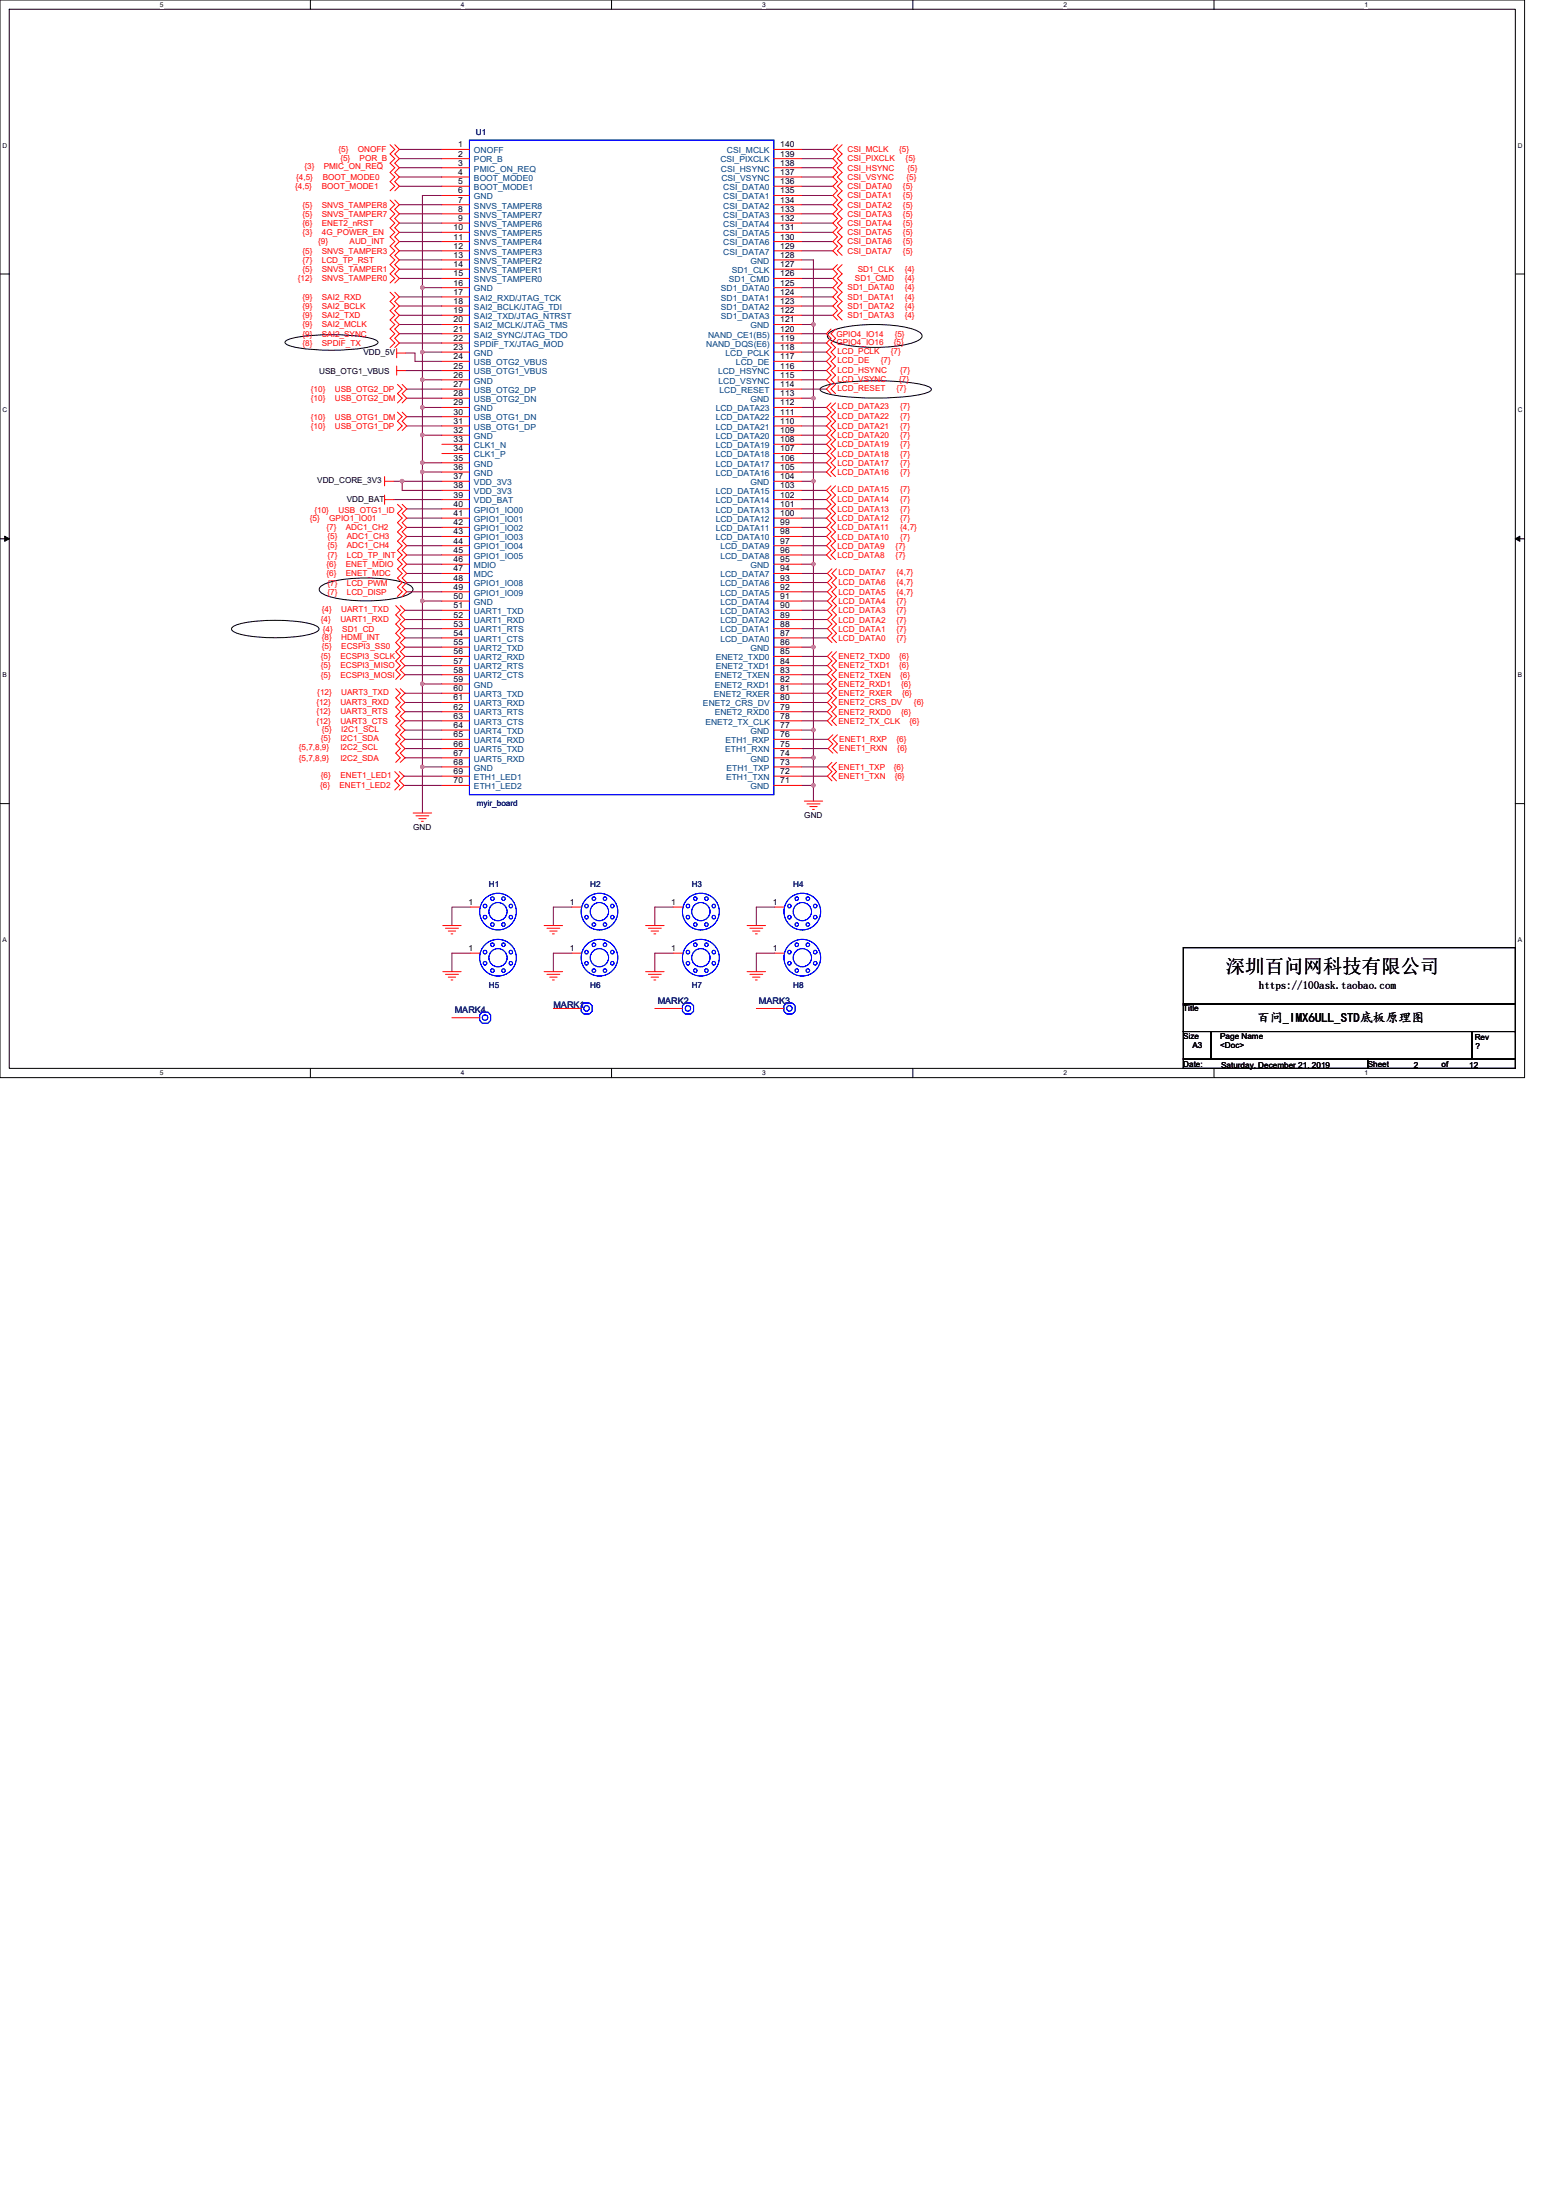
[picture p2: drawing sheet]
<svg xmlns="http://www.w3.org/2000/svg" width="210mm" height="297mm" viewBox="0 0 210 297" stroke-linecap="round" stroke-linejoin="round" font-family="sans-serif">
<path d="M0 0h205.7v145.5h-205.7zM1.2 1.2h203.3v143.1h-203.3z" fill="none" stroke="#000" stroke-width=".13"/>
<g fill="#fff">
<path d="M21.6 .1h.5v1h-.5z"/>
<path d="M21.6 144.4h.5v1h-.5z"/>
</g>
<path d="M41.9 0v1.2M41.9 144.3v1.2" fill="none" stroke="#000" stroke-width=".13"/>
<g fill="#fff">
<path d="M62.2 .1h.5v1h-.5z"/>
<path d="M62.2 144.4h.5v1h-.5z"/>
</g>
<path d="M82.5 0v1.2M82.5 144.3v1.2" fill="none" stroke="#000" stroke-width=".13"/>
<g fill="#fff">
<path d="M102.8 .1h.5v1h-.5z"/>
<path d="M102.8 144.4h.5v1h-.5z"/>
</g>
<path d="M123.2 0v1.2M123.2 144.3v1.2" fill="none" stroke="#000" stroke-width=".13"/>
<g fill="#fff">
<path d="M143.5 .1h.5v1h-.5z"/>
<path d="M143.5 144.4h.5v1h-.5z"/>
</g>
<path d="M163.8 0v1.2M163.8 144.3v1.2" fill="none" stroke="#000" stroke-width=".13"/>
<g fill="#fff">
<path d="M184.1 .1h.5v1h-.5z"/>
<path d="M184.1 144.4h.5v1h-.5z"/>
<path d="M.3 19.1h.7v1h-.7z"/>
<path d="M204.8 19.1h.6v1h-.6z"/>
<path d="M.3 54.9h.7v1h-.7z"/>
<path d="M204.8 54.9h.6v1h-.6z"/>
</g>
<path d="M0 37h1.2M204.5 37h1.2" fill="none" stroke="#000" stroke-width=".13"/>
<g fill="#fff">
<path d="M.3 90.6h.6v1h-.6z"/>
<path d="M204.8 90.6h.6v1h-.6z"/>
</g>
<path d="M0 72.7h1.2M204.5 72.7h1.2" fill="none" stroke="#000" stroke-width=".13"/>
<path d="M.6 72.4l.6 .3-.6 .4zM204.5 72.7l.6-.3v.7z" fill="#000" stroke="#000" stroke-width=".13"/>
<g fill="#fff">
<path d="M.3 126.4h.6v1h-.6z"/>
<path d="M204.8 126.4h.6v1h-.6z"/>
</g>
<g fill="none" stroke="#000" stroke-width=".13">
<path d="M38.6 46a11.9 11.9 0 0 1 4.9-.8l3.7 .1a10.2 10.2 0 0 1 3.7 .7l.1 .2-.1 .2a11.9 11.9 0 0 1-4.9 .9l-3.7-.1a10.1 10.1 0 0 1-3.7-.8l-.1-.2zM110.8 52.4a11.5 11.5 0 0 1 4.7-.9 35.6 35.6 0 0 1 9.2 .5l.9 .4 .1 .2-.1 .2a11.8 11.8 0 0 1-4.8 .9 35.1 35.1 0 0 1-9.1-.5l-.9-.4-.1-.2zM111.8 45.1a3.9 3.9 0 0 1 2.1-.9 21.2 21.2 0 0 1 9.7 .4l.7 .5 .1 .3a1.77 1.77 0 0 1-1.5 1 21 21 0 0 1-10.4-.3l-.7-.5-.1-.2zM43.2 79.3a3.9 3.9 0 0 1 2.1-.9 20.8 20.8 0 0 1 9.6 .4l.7 .5 .1 .3a1.74 1.74 0 0 1-1.5 1 20.6 20.6 0 0 1-10.3-.2l-.7-.5-.1-.3zM31.4 84.7a9.5 9.5 0 0 1 4.6-.9h2.3a9.6 9.6 0 0 1 4.6 .9l.2 .2-.2 .3a9.5 9.5 0 0 1-4.6 .9h-2.3a9.5 9.5 0 0 1-4.6-.9l-.2-.3zM0 108.5h1.2M204.5 108.5h1.2M159.7 128h44.8v7.6h-44.8zM159.7 135.6h44.8v3.7h-44.8zM159.7 139.3h3.7v3.7h-3.7zM163.4 139.3h35.2v3.7h-35.2zM198.6 139.3h5.9v3.7h-5.9z"/>
<path d="M159.7 143h24.9v1.3h-24.9zM184.6 143h19.9v1.3h-19.9z"/>
</g>
<g fill="none" stroke="#800040" stroke-width=".13">
<path d="M53.9 20.2h5.7M53.9 21.4h5.7M53.9 37.6h5.7M53.9 36.3h5.7M53.9 35.1h5.7M53.9 33.9h5.7M53.9 32.6h5.7M53.9 31.4h5.7M53.9 30.1h5.7M53.9 28.9h5.7M53.9 27.6h5.7M53.9 25.1h5.7"/>
<path d="M53.9 23.9h5.7M53.9 22.6h5.7M57 38.8h2.6M57 38.8v8.7M59.6 26.4h-2.6v12.4M108.2 33.9h4.2M108.2 32.6h4.2M108.2 31.4h4.2M108.2 30.1h4.2M108.2 28.9h4.2M108.2 27.6h4.2M108.2 26.4h4.2"/>
<path d="M108.2 25.1h4.2M108.2 23.9h4.2M108.2 22.6h4.2M108.2 21.4h4.2M108.2 20.2h4.2M108.2 35.1h1.6v8.7M108.2 38.8h4.2M108.2 37.6h4.2M108.2 36.3h4.2M53.9 46.3h5.7M53.9 45.1h5.7M53.9 43.8h5.7"/>
<path d="M53.9 42.6h5.7M53.9 41.3h5.7M53.9 40.1h5.7M54.8 50h4.8M54.8 47.7h1.2v1.1h3.6M54.9 52.5h4.7M54.9 53.8h4.7M54.9 56.3h4.7M54.9 57.5h4.7M57 55h2.6M57 55v3.8M57 51.3h2.6"/>
<path d="M57 51.3v3.7M57 47.5h2.6M57 47.5v3.8M59.6 58.8h-2.6v3.7M108.2 43.8h1.6M108.2 60h3.3M108.2 58.8h3.3M108.2 57.5h3.3M108.2 56.3h3.3M108.2 53.8h1.6M108.2 55h3.3M108.2 52.5h3.3"/>
<path d="M108.2 51.3h3.3M108.2 50h3.3M108.2 48.8h3.3M108.2 47.5h3.3M108.2 46.3h3.3M108.2 45.1h3.3M108.2 42.6h4.2M108.2 41.3h4.2M108.2 40.1h4.2M109.8 43.8v10M109.8 53.8v11.2M53.1 67.5h6.5"/>
<path d="M53.1 65h1.2M54.9 76.2h4.7M54.9 77.4h4.7M54.9 78.7h4.7M54.9 79.9h4.7M54.9 74.9h4.7M54.9 73.7h4.7M54.9 72.4h4.7M54.9 71.2h4.7M54.9 70h4.7M54.9 68.7h4.7M57 63.7h2.6"/>
<path d="M59.6 65h-5.3v1.2h5.3M59.6 62.5h-2.6v18.7M108.2 65h1.6M108.2 76.2h1.6M108.2 63.7h3.3M108.2 62.5h3.3M108.2 61.2h3.3M108.2 77.4h3.5M108.2 74.9h3.3M108.2 73.7h3.3M108.2 72.4h3.3M108.2 71.2h3.3"/>
<path d="M108.2 70h3.3M108.2 68.7h3.3M108.2 67.5h3.3M108.2 66.2h3.3M108.2 79.9h3.5M108.2 78.7h3.5M109.8 65v11.2M109.8 76.2v11.2h-1.6M54.7 86.1h4.9M54.7 84.9h4.9M54.7 93.6h4.9M54.7 94.8h4.9"/>
<path d="M54.7 96.1h4.9M54.7 97.3h4.9M54.7 98.6h4.9M54.7 99.8h4.9M54.7 87.4h4.9M54.7 88.6h4.9M54.7 89.9h4.9M54.7 91.1h4.9M54.7 82.4h4.9M54.7 83.7h4.9M57 81.2h2.6M57 81.2v11.2"/>
<path d="M57 92.4h2.6M57 92.4v11.1M108.2 98.6h1.6M108.2 99.8h3.6M108.2 94.8h3.5M108.2 97.3h3.5M108.2 96.1h3.5M108.2 93.6h3.5M108.2 92.4h3.5M108.2 91.1h3.5M108.2 89.9h3.5M108.2 88.6h3.5"/>
<path d="M108.2 86.1h3.5M108.2 84.9h3.5M108.2 83.7h3.5M108.2 82.4h3.5M108.2 81.2h3.5M109.8 87.4v11.2M109.8 98.6v3.7M54.5 104.8h5.1M54.5 106h5.1M54.7 101.1h4.9M54.7 102.3h4.9M57 103.5h2.6"/>
<path d="M57 103.5v6.3M108.2 102.3h1.6M108.2 104.8h3.5M108.2 103.5h3.5M108.2 101.1h3.6M108.2 106h1.6M109.8 102.3v3.7M109.8 106v2.2M63.5 122.5h-2.5v2.5M63.5 128.7h-2.5v2.5M77.2 122.5h-2.5v2.5M77.2 128.7h-2.5v2.5"/>
<path d="M90.9 122.5h-2.5v2.5M90.9 128.7h-2.5v2.5M104.5 128.7h-2.4v2.5M104.5 122.5h-2.4v2.5"/>
</g>
<g fill="#f0f" stroke="#f0f" stroke-width=".13">
<circle cx="54.3" cy="65" r=".24"/>
<circle cx="57" cy="38.8" r=".24"/>
<circle cx="57" cy="47.5" r=".24"/>
<circle cx="57" cy="62.5" r=".24"/>
<circle cx="57" cy="63.7" r=".24"/>
<circle cx="57" cy="81.1" r=".24"/>
<circle cx="57" cy="92.3" r=".24"/>
<circle cx="109.8" cy="43.8" r=".24"/>
<circle cx="109.8" cy="53.8" r=".23"/>
<circle cx="109.8" cy="65" r=".23"/>
<circle cx="109.8" cy="76.2" r=".24"/>
<circle cx="109.8" cy="87.4" r=".24"/>
<circle cx="109.8" cy="98.6" r=".24"/>
<circle cx="109.8" cy="102.3" r=".23"/>
<circle cx="109.8" cy="106" r=".24"/>
<circle cx="57" cy="103.6" r=".24"/>
<circle cx="57" cy="55" r=".24"/>
<circle cx="57" cy="58.7" r=".24"/>
<circle cx="57" cy="51.3" r=".24"/>
</g>
<g fill="none" stroke="#f00" stroke-width=".13">
<path d="M52.6 19.5l.7 .7-.7 .6 .7 .6-.7 .6 .7 .6-.7 .7 .7 .6-.7 .6 .7 .6-.7 .7M53.3 19.5l.6 .7-.6 .6 .6 .6-.6 .6 .6 .6-.6 .7 .6 .6-.6 .6 .6 .6-.6 .7M113 19.5l-.6 .7 .6 .6-.6 .6 .6 .6-.6 .6 .6 .7-.6 .6 .6 .6-.6 .6 .6 .7-.6 .6 .6 .6-.6 .6 .6 .7-.6 .6 .6 .6-.6 .6 .6 .7-.6 .6 .6 .6-.6 .6 .6 .6-.6 .7 .6 .6M113.6 19.5l-.6 .7 .6 .6-.6 .6 .6 .6-.6 .6 .6 .7-.6 .6 .6 .6-.6 .6 .6 .7-.6 .6 .6 .6-.6 .6 .6 .7-.6 .6 .6 .6-.6 .6 .6 .7-.6 .6 .6 .6-.6 .6 .6 .6-.6 .7 .6 .6M52.6 39.5l.7 .6-.7 .6 .7 .6-.7 .7 .7 .6-.7 .6 .7 .6-.7 .6 .7 .7-.7 .6 .7 .6-.7 .6M52.6 27l.7 .6-.7 .7 .7 .6-.7 .6 .7 .6-.7 .7 .7 .6-.7 .6 .7 .6-.7 .6 .7 .7-.7 .6 .7 .6-.7 .6 .7 .6-.7 .7 .7 .6-.7 .6M53.3 39.5l.6 .6-.6 .6 .6 .6-.6 .7 .6 .6-.6 .6 .6 .6-.6 .6 .6 .7-.6 .6 .6 .6-.6 .6M53.3 27l.6 .6-.6 .7 .6 .6-.6 .6 .6 .6-.6 .7 .6 .6-.6 .6 .6 .6-.6 .6 .6 .7-.6 .6 .6 .6-.6 .6 .6 .6-.6 .7 .6 .6-.6 .6M59.6 20.2h3.8M59.6 21.4h3.8M59.6 22.6h3.8M59.6 23.9h3.8"/>
<path d="M59.6 25.1h3.8M59.6 26.4h3.8M59.6 27.6h3.8M59.6 28.9h3.8M59.6 30.1h3.8M59.6 31.4h3.8M59.6 32.6h3.8M59.6 33.9h3.8M59.6 35.1h3.8M59.6 36.3h3.8M59.6 37.6h3.8M59.6 38.8h3.8"/>
<path d="M104.4 20.2h3.8M104.4 21.4h3.8M104.4 22.6h3.8M104.4 23.9h3.8M104.4 25.1h3.8M104.4 26.4h3.8M104.4 27.6h3.8M104.4 28.9h3.8M104.4 30.1h3.8M104.4 31.4h3.8M104.4 32.6h3.8M104.4 33.9h3.8"/>
<path d="M104.4 35.1h3.8M104.4 36.3h3.8M104.4 37.6h3.8M104.4 38.8h3.8M113 35.7l-.6 .6 .6 .7-.6 .6 .6 .6-.6 .6 .6 .7-.6 .6 .6 .6-.6 .6 .6 .7-.6 .6 .6 .6M113.6 35.7l-.6 .6 .6 .7-.6 .6 .6 .6-.6 .6 .6 .7-.6 .6 .6 .6-.6 .6 .6 .7-.6 .6 .6 .6M53.5 47.7h1.3M53.5 47.1v1.2M53.5 50h1.3M53.5 49.4v1.3M53.6 51.9l.7 .6-.7 .6 .7 .7-.7 .6M53.6 55.6l.7 .7-.7 .6 .7 .6-.7 .6"/>
<path d="M54.3 51.9l.6 .6-.6 .6 .6 .7-.6 .6M54.3 55.6l.6 .7-.6 .6 .6 .6-.6 .6M59.6 40.1h3.8M59.6 41.3h3.8M59.6 42.6h3.8M59.6 43.8h3.8M59.6 45.1h3.8M59.6 46.3h3.8M59.6 47.5h3.8M59.6 48.8h3.8M59.6 50h3.8M59.6 51.3h3.8"/>
<path d="M59.6 52.5h3.8M59.6 53.8h3.8M59.6 55h3.8M59.6 56.3h3.8M59.6 57.5h3.8M59.6 58.8h3.8M59.6 60h3.8M104.4 40.1h3.8M104.4 41.3h3.8M104.4 42.6h3.8M104.4 43.8h3.8M104.4 45.1h3.8"/>
<path d="M104.4 46.3h3.8M104.4 47.5h3.8M104.4 48.8h3.8M104.4 50h3.8M104.4 51.3h3.8M104.4 52.5h3.8M104.4 53.8h3.8M104.4 55h3.8M104.4 56.3h3.8M104.4 57.5h3.8M104.4 58.8h3.8M104.4 60h3.8"/>
<path d="M112.1 54.4l-.6 .6 .6 .6-.6 .7 .6 .6-.6 .6 .6 .6-.6 .7 .6 .6-.6 .6 .6 .6-.6 .6 .6 .7-.6 .6 .6 .6-.6 .6 .6 .6M112.1 44.4l-.6 .7 .6 .6-.6 .6 .6 .6-.6 .6 .6 .7-.6 .6 .6 .6-.6 .6 .6 .7-.6 .6 .6 .6-.6 .6 .6 .6M112.8 54.4l-.7 .6 .7 .6-.7 .7 .7 .6-.7 .6 .7 .6-.7 .7 .7 .6-.7 .6 .7 .6-.7 .6 .7 .7-.7 .6 .7 .6-.7 .6 .7 .6M112.8 44.4l-.7 .7 .7 .6-.7 .6 .7 .6-.7 .6 .7 .7-.7 .6 .7 .6-.7 .6 .7 .7-.7 .6 .7 .6-.7 .6 .7 .6M51.9 67.5h1.2M51.9 66.8v1.3M51.9 65h1.2M51.9 64.3v1.3M53.6 68.1l.7 .6-.7 .6 .7 .7-.7 .6 .7 .6-.7 .6 .7 .6-.7 .7 .7 .6-.7 .6 .7 .6-.7 .6 .7 .7-.7 .6 .7 .6-.7 .6 .7 .7-.7 .6 .7 .6-.7 .6M54.3 68.1l.6 .6-.6 .6 .6 .7-.6 .6 .6 .6-.6 .6 .6 .6-.6 .7 .6 .6-.6 .6 .6 .6-.6 .6 .6 .7-.6 .6 .6 .6-.6 .6 .6 .7-.6 .6 .6 .6-.6 .6M59.6 61.2h3.8M59.6 62.5h3.8"/>
<path d="M59.6 63.7h3.8M59.6 65h3.8M59.6 66.2h3.8M59.6 67.5h3.8M59.6 68.7h3.8M59.6 70h3.8M59.6 71.2h3.8M59.6 72.4h3.8M59.6 73.7h3.8M59.6 74.9h3.8M59.6 76.2h3.8M59.6 77.4h3.8"/>
<path d="M59.6 78.7h3.8M59.6 79.9h3.8M104.4 61.2h3.8M104.4 62.5h3.8M104.4 63.7h3.8M104.4 65h3.8M104.4 66.2h3.8M104.4 67.5h3.8M104.4 68.7h3.8M104.4 70h3.8M104.4 71.2h3.8M104.4 72.4h3.8"/>
<path d="M104.4 73.7h3.8M104.4 74.9h3.8M104.4 76.2h3.8M104.4 77.4h3.8M104.4 78.7h3.8M104.4 79.9h3.8M112.1 65.6l-.6 .6 .6 .6-.6 .7 .6 .6-.6 .6 .6 .6-.6 .7 .6 .6-.6 .6 .6 .6-.6 .6 .6 .7-.6 .6 .6 .6-.6 .6 .6 .6M112.3 76.8l-.6 .6 .6 .6-.6 .7 .6 .6-.6 .6 .6 .6-.6 .7 .6 .6-.6 .6 .6 .6-.6 .7 .6 .6-.6 .6 .6 .6-.6 .6 .6 .7M112.8 65.6l-.7 .6 .7 .6-.7 .7 .7 .6-.7 .6 .7 .6-.7 .7 .7 .6-.7 .6 .7 .6-.7 .6 .7 .7-.7 .6 .7 .6-.7 .6 .7 .6M112.9 76.8l-.6 .6 .6 .6-.6 .7 .6 .6-.6 .6 .6 .6-.6 .7 .6 .6-.6 .6 .6 .6-.6 .7 .6 .6-.6 .6 .6 .6-.6 .6 .6 .7M53.4 81.8l.6 .6-.6 .6 .6 .7-.6 .6 .6 .6-.6 .6 .6 .6-.6 .7 .6 .6-.6 .6 .6 .6-.6 .6 .6 .7-.6 .6 .6 .6-.6 .6M53.4 93l.6 .6-.6 .6 .6 .6-.6 .7 .6 .6-.6 .6 .6 .6-.6 .7 .6 .6-.6 .6 .6 .6-.6 .6 .6 .7-.6 .6 .6 .6-.6 .6"/>
<path d="M54 81.8l.7 .6-.7 .6 .7 .7-.7 .6 .7 .6-.7 .6 .7 .6-.7 .7 .7 .6-.7 .6 .7 .6-.7 .6 .7 .7-.7 .6 .7 .6-.7 .6M54 93l.7 .6-.7 .6 .7 .6-.7 .7 .7 .6-.7 .6 .7 .6-.7 .7 .7 .6-.7 .6 .7 .6-.7 .6 .7 .7-.7 .6 .7 .6-.7 .6M59.6 81.2h3.8M59.6 82.4h3.8M59.6 83.7h3.8M59.6 84.9h3.8M59.6 86.1h3.8M59.6 87.4h3.8M59.6 88.6h3.8M59.6 89.9h3.8M59.6 91.1h3.8M59.6 92.4h3.8"/>
<path d="M59.6 93.6h3.8M59.6 94.8h3.8M59.6 96.1h3.8M59.6 97.3h3.8M59.6 98.6h3.8M59.6 99.8h3.8M104.4 81.2h3.8M104.4 82.4h3.8M104.4 83.7h3.8M104.4 84.9h3.8M104.4 86.1h3.8M104.4 87.4h3.8"/>
<path d="M104.4 88.6h3.8M104.4 89.9h3.8M104.4 91.1h3.8M104.4 92.4h3.8M104.4 93.6h3.8M104.4 94.8h3.8M104.4 96.1h3.8M104.4 97.3h3.8M104.4 98.6h3.8M104.4 99.8h3.8M112.3 88l-.6 .6 .6 .6-.6 .7 .6 .6-.6 .6 .6 .6-.6 .7 .6 .6-.6 .6 .6 .6-.6 .6 .6 .7-.6 .6 .6 .6-.6 .6 .6 .7M112.4 99.2l-.6 .6 .6 .6-.6 .7 .6 .6"/>
<path d="M112.9 88l-.6 .6 .6 .6-.6 .7 .6 .6-.6 .6 .6 .6-.6 .7 .6 .6-.6 .6 .6 .6-.6 .6 .6 .7-.6 .6 .6 .6-.6 .6 .6 .7M113 99.2l-.6 .6 .6 .6-.6 .7 .6 .6M53.3 104.2l.6 .6-.6 .6 .6 .6-.6 .7M53.9 104.2l.6 .6-.6 .6 .6 .6-.6 .7M55.8 109.8h2.5M56.1 110.2h1.8M56.5 110.5h1M56.9 110.9h.2M59.6 101.1h3.8M59.6 102.3h3.8M59.6 103.5h3.8M59.6 104.8h3.8"/>
<path d="M59.6 106h3.8M104.4 101.1h3.8M104.4 102.3h3.8M104.4 103.5h3.8M104.4 104.8h3.8M104.4 106h3.8M108.5 108.2h2.5M108.9 108.5h1.8M109.3 108.9h1M109.6 109.3h.3M112.3 102.9l-.6 .6 .6 .7-.6 .6 .6 .6M112.9 102.9l-.6 .6 .6 .7-.6 .6 .6 .6"/>
<path d="M59.8 131.2h2.4M59.8 125h2.4M60.1 131.6h1.8M60.1 125.3h1.8M60.5 131.9h1M60.5 125.7h1M60.9 132.3h.2M60.9 126.1h.2M61 137.4h3.7M63.5 128.7h1.2M63.5 122.5h1.2M73.4 125h2.5"/>
<path d="M73.4 131.2h2.5M73.8 125.3h1.7M73.8 131.6h1.7M74.2 125.7h1M74.2 131.9h1M74.5 126.1h.3M74.5 132.3h.3M74.7 136.2h3.7M77.2 128.7h1.2M77.2 122.5h1.2M87.1 131.2h2.5M87.1 125h2.5"/>
<path d="M87.5 131.6h1.7M87.5 125.3h1.7M87.9 131.9h1M87.9 125.7h1M88.2 132.3h.3M88.2 126.1h.3M88.4 136.2h3.7M90.9 128.7h1.2M90.9 122.5h1.2M100.8 125h2.5M100.8 131.2h2.5M101.2 125.3h1.7"/>
<path d="M101.2 131.6h1.7M101.6 125.7h1M101.6 131.9h1M101.9 126.1h.3M101.9 132.3h.3M102.1 136.2h3.7M104.5 128.7h1.3M104.5 122.5h1.3"/>
</g>
<g fill="none" stroke="#00f" stroke-width=".13">
<path d="M63.4 18.9h41v88.4h-41zM64.7 137.4h.1M65.1 136.7h.7l.4 .3v.8l-.4 .4h-.7l-.4-.4v-.8zM78.4 136.2h.1M78.8 135.4h.7l.4 .4v.7l-.4 .4h-.7l-.4-.4v-.7zM92.1 135.8l.4-.4h.7l.4 .4v.7l-.4 .4h-.7l-.4-.4zM92.1 136.2h.1M105.8 135.8l.4-.4h.7l.4 .4v.7l-.4 .4h-.7l-.4-.4zM105.8 136.2h.1"/>
<circle cx="65.5" cy="137.4" r=".37"/>
<circle cx="65.5" cy="123.8" r=".24"/>
<circle cx="65.5" cy="122.3" r=".24"/>
<circle cx="65.5" cy="130.1" r=".24"/>
<circle cx="65.5" cy="128.6" r=".24"/>
<circle cx="66.5" cy="131.1" r=".24"/>
<circle cx="66.5" cy="121.3" r=".24"/>
<circle cx="66.5" cy="127.6" r=".24"/>
<circle cx="66.5" cy="124.8" r=".24"/>
<circle cx="67.2" cy="129.3" r="1.23"/>
<circle cx="67.2" cy="123.1" r="1.23"/>
<circle cx="67.2" cy="129.3" r="2.48"/>
<circle cx="67.2" cy="123.1" r="2.48"/>
<circle cx="67.9" cy="124.8" r=".24"/>
<circle cx="67.9" cy="121.3" r=".24"/>
<circle cx="67.9" cy="131" r=".24"/>
<circle cx="67.9" cy="127.6" r=".24"/>
<circle cx="68.9" cy="123.8" r=".24"/>
<circle cx="68.9" cy="130.1" r=".24"/>
<circle cx="68.9" cy="122.3" r=".24"/>
<circle cx="68.9" cy="128.6" r=".24"/>
<circle cx="79.1" cy="136.2" r=".38"/>
<circle cx="79.2" cy="128.6" r=".24"/>
<circle cx="79.2" cy="130.1" r=".24"/>
<circle cx="79.2" cy="122.3" r=".24"/>
<circle cx="79.2" cy="123.8" r=".24"/>
<circle cx="80.1" cy="121.3" r=".24"/>
<circle cx="80.1" cy="131.1" r=".24"/>
<circle cx="80.1" cy="127.6" r=".24"/>
<circle cx="80.1" cy="124.8" r=".24"/>
<circle cx="80.9" cy="123.1" r="1.23"/>
<circle cx="80.9" cy="129.3" r="1.23"/>
<circle cx="80.9" cy="129.3" r="2.48"/>
<circle cx="80.9" cy="123.1" r="2.48"/>
<circle cx="81.6" cy="131" r=".24"/>
<circle cx="81.6" cy="127.6" r=".24"/>
<circle cx="81.6" cy="124.8" r=".24"/>
<circle cx="81.6" cy="121.3" r=".24"/>
<circle cx="82.6" cy="128.6" r=".24"/>
<circle cx="82.6" cy="130.1" r=".24"/>
<circle cx="82.6" cy="122.3" r=".24"/>
<circle cx="82.6" cy="123.8" r=".24"/>
<circle cx="92.8" cy="136.2" r=".37"/>
<circle cx="92.8" cy="123.8" r=".24"/>
<circle cx="92.8" cy="122.3" r=".24"/>
<circle cx="92.8" cy="128.6" r=".24"/>
<circle cx="92.8" cy="130.1" r=".24"/>
<circle cx="93.8" cy="127.6" r=".24"/>
<circle cx="93.8" cy="124.8" r=".24"/>
<circle cx="93.8" cy="121.3" r=".24"/>
<circle cx="93.8" cy="131" r=".24"/>
<circle cx="94.6" cy="129.3" r="2.48"/>
<circle cx="94.6" cy="123.1" r="2.48"/>
<circle cx="94.6" cy="129.3" r="1.23"/>
<circle cx="94.6" cy="123.1" r="1.23"/>
<circle cx="95.3" cy="127.6" r=".24"/>
<circle cx="95.3" cy="124.8" r=".24"/>
<circle cx="95.3" cy="121.3" r=".24"/>
<circle cx="95.3" cy="131" r=".24"/>
<circle cx="96.3" cy="130.1" r=".24"/>
<circle cx="96.3" cy="123.8" r=".24"/>
<circle cx="96.3" cy="128.6" r=".24"/>
<circle cx="96.3" cy="122.3" r=".24"/>
<circle cx="106.5" cy="136.2" r=".37"/>
<circle cx="106.5" cy="123.8" r=".24"/>
<circle cx="106.5" cy="128.6" r=".24"/>
<circle cx="106.5" cy="122.3" r=".24"/>
<circle cx="106.5" cy="130.1" r=".24"/>
<circle cx="107.5" cy="121.3" r=".24"/>
<circle cx="107.5" cy="124.8" r=".24"/>
<circle cx="107.5" cy="131" r=".24"/>
<circle cx="107.5" cy="127.6" r=".24"/>
<circle cx="108.3" cy="129.3" r="2.48"/>
<circle cx="108.3" cy="123.1" r="2.48"/>
<circle cx="108.3" cy="129.3" r="1.23"/>
<circle cx="108.3" cy="123.1" r="1.23"/>
<circle cx="109" cy="127.6" r=".24"/>
<circle cx="109" cy="124.8" r=".24"/>
<circle cx="109" cy="121.3" r=".24"/>
<circle cx="109" cy="131.1" r=".24"/>
<circle cx="110" cy="130.1" r=".24"/>
<circle cx="110" cy="128.6" r=".24"/>
<circle cx="110" cy="123.8" r=".24"/>
<circle cx="110" cy="122.3" r=".24"/>
</g>
<text font-size="2.6" x="165.4" y="131.4">深圳百问网科技有限公司</text>
<text font-size="1.7" x="169.7" y="138">百问_IMX6ULL_STD底板原理图</text>
<text font-size="1.5" x="169.9" y="133.6">https://100ask.taobao.com</text>
<g font-size="1.2" fill="#000080">
<text x="61.4" y="136.8">MARK4</text>
<text x="74.7" y="136">MARK1</text>
<text x="88.8" y="135.6">MARK2</text>
<text x="102.4" y="135.6">MARK3</text>
</g>
<g font-size="1.1" fill="#f00">
<text x="41.1" y="22.8">{3}</text>
<text x="43.7" y="22.8">PMIC_ON_REQ</text>
<text x="45.7" y="20.6">{5}</text>
<text x="45.9" y="21.8">{5}</text>
<text x="48.3" y="20.6">ONOFF</text>
<text x="48.5" y="21.8">POR_B</text>
<text x="114.4" y="23.1">CSI_HSYNC</text>
<text x="114.4" y="21.8">CSI_PIXCLK</text>
<text x="114.4" y="20.6">CSI_MCLK</text>
<text x="121.3" y="20.6">{5}</text>
<text x="122.2" y="21.8">{5}</text>
<text x="122.5" y="23.1">{5}</text>
<text x="39.8" y="25.5">{4,5}</text>
<text x="40" y="24.3">{4,5}</text>
<text x="40.8" y="29.3">{5}</text>
<text x="40.8" y="28">{5}</text>
<text x="43.4" y="29.3">SNVS_TAMPER7</text>
<text x="43.4" y="28">SNVS_TAMPER8</text>
<text x="43.4" y="25.5">BOOT_MODE1</text>
<text x="43.6" y="24.3">BOOT_MODE0</text>
<text x="114.4" y="28">CSI_DATA2</text>
<text x="114.4" y="29.3">CSI_DATA3</text>
<text x="114.4" y="26.8">CSI_DATA1</text>
<text x="114.4" y="24.3">CSI_VSYNC</text>
<text x="114.4" y="25.5">CSI_DATA0</text>
<text x="121.9" y="28">{5}</text>
<text x="121.9" y="29.3">{5}</text>
<text x="121.9" y="26.8">{5}</text>
<text x="121.9" y="25.5">{5}</text>
<text x="122.3" y="24.3">{5}</text>
<text x="40.8" y="35.5">{7}</text>
<text x="40.8" y="34.2">{5}</text>
<text x="40.8" y="30.5">{6}</text>
<text x="40.8" y="31.8">{3}</text>
<text x="42.9" y="33">{9}</text>
<text x="43.4" y="35.5">LCD_TP_RST</text>
<text x="43.4" y="34.2">SNVS_TAMPER3</text>
<text x="43.4" y="30.5">ENET2_nRST</text>
<text x="43.4" y="31.8">4G_POWER_EN</text>
<text x="47.2" y="33">AUD_INT</text>
<text x="114.4" y="33">CSI_DATA6</text>
<text x="114.4" y="34.2">CSI_DATA7</text>
<text x="114.4" y="30.5">CSI_DATA4</text>
<text x="114.4" y="31.8">CSI_DATA5</text>
<text x="121.9" y="33">{5}</text>
<text x="121.9" y="34.2">{5}</text>
<text x="121.9" y="30.5">{5}</text>
<text x="121.9" y="31.8">{5}</text>
<text x="40.2" y="38">{12}</text>
<text x="40.8" y="41.7">{9}</text>
<text x="40.8" y="40.5">{9}</text>
<text x="40.8" y="36.7">{5}</text>
<text x="43.4" y="41.7">SAI2_BCLK</text>
<text x="43.4" y="40.5">SAI2_RXD</text>
<text x="43.4" y="38">SNVS_TAMPER0</text>
<text x="43.4" y="36.7">SNVS_TAMPER1</text>
<text x="114.4" y="41.7">SD1_DATA2</text>
<text x="114.4" y="39.2">SD1_DATA0</text>
<text x="114.4" y="40.5">SD1_DATA1</text>
<text x="115.4" y="38">SD1_CMD</text>
<text x="115.8" y="36.7">SD1_CLK</text>
<text x="122.1" y="36.7">{4}</text>
<text x="122.1" y="38">{4}</text>
<text x="122.1" y="41.7">{4}</text>
<text x="122.1" y="39.2">{4}</text>
<text x="122.1" y="40.5">{4}</text>
<text x="40.8" y="44.2">{9}</text>
<text x="40.8" y="43">{9}</text>
<text x="40.8" y="45.4">{9}</text>
<text x="40.8" y="46.7">{8}</text>
<text x="43.4" y="44.2">SAI2_MCLK</text>
<text x="43.4" y="43">SAI2_TXD</text>
<text x="43.4" y="45.4">SAI2_SYNC</text>
<text x="43.4" y="46.7">SPDIF_TX</text>
<text x="112.9" y="45.4">GPIO4_IO14</text>
<text x="112.9" y="46.6">GPIO4_IO16</text>
<text x="113" y="47.8">LCD_PCLK</text>
<text x="114.4" y="43">SD1_DATA3</text>
<text x="120.2" y="47.8">{7}</text>
<text x="120.6" y="46.6">{5}</text>
<text x="120.7" y="45.4">{5}</text>
<text x="122.1" y="43">{4}</text>
<text x="42" y="52.9">{10}</text>
<text x="45.2" y="52.9">USB_OTG2_DP</text>
<text x="113" y="52.8">LCD_RESET</text>
<text x="113" y="51.5">LCD_VSYNC</text>
<text x="113" y="50.3">LCD_HSYNC</text>
<text x="113" y="49.1">LCD_DE</text>
<text x="118.9" y="49.1">{7}</text>
<text x="121" y="52.8">{7}</text>
<text x="121.3" y="51.5">{7}</text>
<text x="121.5" y="50.3">{7}</text>
<text x="42" y="54.2">{10}</text>
<text x="42" y="56.7">{10}</text>
<text x="42" y="57.9">{10}</text>
<text x="45.2" y="54.2">USB_OTG2_DM</text>
<text x="45.2" y="56.7">USB_OTG1_DM</text>
<text x="45.2" y="57.9">USB_OTG1_DP</text>
<text x="113" y="59.1">LCD_DATA20</text>
<text x="113" y="55.3">LCD_DATA23</text>
<text x="113" y="56.5">LCD_DATA22</text>
<text x="113" y="57.9">LCD_DATA21</text>
<text x="121.5" y="59.1">{7}</text>
<text x="121.5" y="55.3">{7}</text>
<text x="121.5" y="56.5">{7}</text>
<text x="121.5" y="57.9">{7}</text>
<text x="113" y="62.9">LCD_DATA17</text>
<text x="113" y="61.8">LCD_DATA18</text>
<text x="113" y="60.4">LCD_DATA19</text>
<text x="113" y="64.1">LCD_DATA16</text>
<text x="121.5" y="62.9">{7}</text>
<text x="121.5" y="61.8">{7}</text>
<text x="121.5" y="60.4">{7}</text>
<text x="121.5" y="64.1">{7}</text>
<text x="41.8" y="70.3">{5}</text>
<text x="42.4" y="69.2">{10}</text>
<text x="44.1" y="71.6">{7}</text>
<text x="44.4" y="70.3">GPIO1_IO01</text>
<text x="45.7" y="69.2">USB_OTG1_ID</text>
<text x="46.7" y="71.6">ADC1_CH2</text>
<text x="113" y="70.3">LCD_DATA12</text>
<text x="113" y="71.6">LCD_DATA11</text>
<text x="113" y="66.5">LCD_DATA15</text>
<text x="113" y="67.7">LCD_DATA14</text>
<text x="113" y="69.1">LCD_DATA13</text>
<text x="121.5" y="70.3">{7}</text>
<text x="121.5" y="71.6">{4,7}</text>
<text x="121.5" y="66.5">{7}</text>
<text x="121.5" y="67.7">{7}</text>
<text x="121.5" y="69.1">{7}</text>
<text x="44.1" y="76.6">{6}</text>
<text x="44.1" y="77.8">{6}</text>
<text x="44.2" y="75.3">{7}</text>
<text x="44.2" y="74">{5}</text>
<text x="44.2" y="72.8">{5}</text>
<text x="46.7" y="76.6">ENET_MDIO</text>
<text x="46.7" y="77.8">ENET_MDC</text>
<text x="46.8" y="75.3">LCD_TP_INT</text>
<text x="46.8" y="74">ADC1_CH4</text>
<text x="46.8" y="72.8">ADC1_CH3</text>
<text x="113" y="74.1">LCD_DATA9</text>
<text x="113" y="73">LCD_DATA10</text>
<text x="113" y="75.3">LCD_DATA8</text>
<text x="113.1" y="77.7">LCD_DATA7</text>
<text x="120.9" y="74.1">{7}</text>
<text x="120.9" y="75.3">{7}</text>
<text x="121" y="77.7">{4,7}</text>
<text x="121.5" y="73">{7}</text>
<text x="43.4" y="82.7">{4}</text>
<text x="44.2" y="79.1">{7}</text>
<text x="44.2" y="80.3">{7}</text>
<text x="46.1" y="82.7">UART1_TXD</text>
<text x="46.8" y="79.1">LCD_PWM</text>
<text x="46.8" y="80.3">LCD_DISP</text>
<text x="113.1" y="81.6">LCD_DATA4</text>
<text x="113.1" y="82.8">LCD_DATA3</text>
<text x="113.1" y="78.9">LCD_DATA6</text>
<text x="113.1" y="80.3">LCD_DATA5</text>
<text x="121" y="81.6">{7}</text>
<text x="121" y="82.8">{7}</text>
<text x="121" y="78.9">{4,7}</text>
<text x="121" y="80.3">{4,7}</text>
<text x="43.3" y="89">{5}</text>
<text x="43.3" y="84">{4}</text>
<text x="43.4" y="87.7">{5}</text>
<text x="43.4" y="86.4">{8}</text>
<text x="43.6" y="85.3">{4}</text>
<text x="45.9" y="89">ECSPI3_SCLK</text>
<text x="45.9" y="84">UART1_RXD</text>
<text x="46.1" y="87.7">ECSPI3_SS0</text>
<text x="46.1" y="86.4">HDMI_INT</text>
<text x="46.2" y="85.3">SD1_CD</text>
<text x="113.1" y="85.3">LCD_DATA1</text>
<text x="113.1" y="84.2">LCD_DATA2</text>
<text x="113.1" y="86.5">LCD_DATA0</text>
<text x="113.1" y="89">ENET2_TXD0</text>
<text x="121" y="85.3">{7}</text>
<text x="121" y="84.2">{7}</text>
<text x="121" y="86.5">{7}</text>
<text x="121.3" y="89">{6}</text>
<text x="42.7" y="95.2">{12}</text>
<text x="42.8" y="93.9">{12}</text>
<text x="43.3" y="90.1">{5}</text>
<text x="43.3" y="91.5">{5}</text>
<text x="45.9" y="95.2">UART3_RXD</text>
<text x="45.9" y="90.1">ECSPI3_MISO</text>
<text x="45.9" y="91.5">ECSPI3_MOSI</text>
<text x="46.1" y="93.9">UART3_TXD</text>
<text x="113.1" y="95.2">ENET2_CRS_DV</text>
<text x="113.1" y="94">ENET2_RXER</text>
<text x="113.1" y="92.8">ENET2_RXD1</text>
<text x="113.1" y="91.5">ENET2_TXEN</text>
<text x="113.1" y="90.3">ENET2_TXD1</text>
<text x="121.3" y="90.3">{6}</text>
<text x="121.5" y="91.5">{6}</text>
<text x="121.6" y="92.8">{6}</text>
<text x="121.7" y="94">{6}</text>
<text x="123.3" y="95.2">{6}</text>
<text x="40.3" y="101.3">{5,7,8,9}</text>
<text x="42.7" y="96.4">{12}</text>
<text x="42.7" y="97.7">{12}</text>
<text x="43.3" y="100.1">{5}</text>
<text x="43.4" y="98.8">{5}</text>
<text x="45.9" y="101.3">I2C2_SCL</text>
<text x="45.9" y="100.1">I2C1_SDA</text>
<text x="45.9" y="96.4">UART3_RTS</text>
<text x="45.9" y="97.7">UART3_CTS</text>
<text x="46.1" y="98.8">I2C1_SCL</text>
<text x="113.1" y="97.7">ENET2_TX_CLK</text>
<text x="113.1" y="96.5">ENET2_RXD0</text>
<text x="113.3" y="101.5">ENET1_RXN</text>
<text x="113.3" y="100.2">ENET1_RXP</text>
<text x="121" y="100.2">{6}</text>
<text x="121.1" y="101.5">{6}</text>
<text x="121.6" y="96.5">{6}</text>
<text x="122.7" y="97.7">{6}</text>
<text x="40.3" y="102.7">{5,7,8,9}</text>
<text x="43.2" y="106.4">{6}</text>
<text x="43.3" y="105.1">{6}</text>
<text x="45.8" y="106.4">ENET1_LED2</text>
<text x="45.9" y="105.1">ENET1_LED1</text>
<text x="45.9" y="102.7">I2C2_SDA</text>
<text x="113.1" y="105.2">ENET1_TXN</text>
<text x="113.1" y="103.9">ENET1_TXP</text>
<text x="120.6" y="103.9">{6}</text>
<text x="120.7" y="105.2">{6}</text>
</g>
<g font-size="1.1">
<text x="61.8" y="19.9">1</text>
<text x="61.8" y="21.1">2</text>
<text x="61.8" y="22.4">3</text>
<text x="61.8" y="23.6">4</text>
<text x="105.3" y="19.9">140</text>
<text x="105.3" y="22.4">138</text>
<text x="105.3" y="21.1">139</text>
<text x="105.3" y="23.6">137</text>
<text x="61.8" y="24.9">5</text>
<text x="61.8" y="26.1">6</text>
<text x="61.8" y="27.4">7</text>
<text x="61.8" y="28.6">8</text>
<text x="61.8" y="29.8">9</text>
<text x="105.3" y="24.9">136</text>
<text x="105.3" y="26.1">135</text>
<text x="105.3" y="27.4">134</text>
<text x="105.3" y="28.6">133</text>
<text x="105.3" y="29.8">132</text>
<text x="61.2" y="31.1">10</text>
<text x="61.2" y="32.3">11</text>
<text x="61.2" y="33.6">12</text>
<text x="61.2" y="34.8">13</text>
<text x="105.3" y="31.1">131</text>
<text x="105.3" y="32.3">130</text>
<text x="105.3" y="33.6">129</text>
<text x="105.3" y="34.8">128</text>
<text x="61.2" y="36.1">14</text>
<text x="61.2" y="37.3">15</text>
<text x="61.2" y="38.6">16</text>
<text x="61.2" y="39.8">17</text>
<text x="61.2" y="41">18</text>
<text x="105.3" y="37.3">126</text>
<text x="105.3" y="38.6">125</text>
<text x="105.3" y="39.8">124</text>
<text x="105.3" y="41">123</text>
<text x="105.3" y="36.1">127</text>
<text x="49" y="47.9">VDD_5V</text>
<text x="61.2" y="42.3">19</text>
<text x="61.2" y="43.5">20</text>
<text x="61.2" y="44.8">21</text>
<text x="61.2" y="46">22</text>
<text x="61.2" y="47.3">23</text>
<text x="105.3" y="43.5">121</text>
<text x="105.3" y="42.3">122</text>
<text x="105.3" y="46">119</text>
<text x="105.3" y="44.8">120</text>
<text x="105.3" y="47.3">118</text>
<text x="43.1" y="50.4">USB_OTG1_VBUS</text>
<text x="61.2" y="48.5">24</text>
<text x="61.2" y="49.8">25</text>
<text x="61.2" y="51">26</text>
<text x="61.2" y="52.3">27</text>
<text x="61.2" y="53.5">28</text>
<text x="105.3" y="53.5">113</text>
<text x="105.3" y="48.5">117</text>
<text x="105.3" y="51">115</text>
<text x="105.3" y="49.8">116</text>
<text x="105.3" y="52.3">114</text>
<text x="61.2" y="54.7">29</text>
<text x="61.2" y="56">30</text>
<text x="61.2" y="57.2">31</text>
<text x="61.2" y="58.5">32</text>
<text x="61.2" y="59.7">33</text>
<text x="105.3" y="54.7">112</text>
<text x="105.3" y="56">111</text>
<text x="105.3" y="57.2">110</text>
<text x="105.3" y="58.5">109</text>
<text x="105.3" y="59.7">108</text>
<text x="42.8" y="65.2">VDD_CORE_3V3</text>
<text x="61.2" y="61">34</text>
<text x="61.2" y="62.2">35</text>
<text x="61.2" y="63.5">36</text>
<text x="61.2" y="64.7">37</text>
<text x="61.2" y="65.9">38</text>
<text x="105.3" y="64.7">104</text>
<text x="105.3" y="61">107</text>
<text x="105.3" y="62.2">106</text>
<text x="105.3" y="63.5">105</text>
<text x="105.3" y="65.9">103</text>
<text x="46.8" y="67.7">VDD_BAT</text>
<text x="61.2" y="67.2">39</text>
<text x="61.2" y="68.4">40</text>
<text x="61.2" y="69.7">41</text>
<text x="61.2" y="70.9">42</text>
<text x="105.3" y="67.2">102</text>
<text x="105.3" y="68.4">101</text>
<text x="105.3" y="69.7">100</text>
<text x="105.3" y="70.9">99</text>
<text x="61.2" y="72.2">43</text>
<text x="61.2" y="73.4">44</text>
<text x="61.2" y="74.7">45</text>
<text x="61.2" y="75.9">46</text>
<text x="61.2" y="77.2">47</text>
<text x="105.3" y="75.9">95</text>
<text x="105.3" y="73.4">97</text>
<text x="105.3" y="74.7">96</text>
<text x="105.3" y="77.2">94</text>
<text x="105.3" y="72.2">98</text>
<text x="61.2" y="78.4">48</text>
<text x="61.2" y="79.6">49</text>
<text x="61.2" y="80.9">50</text>
<text x="61.2" y="82.1">51</text>
<text x="61.2" y="83.4">52</text>
<text x="105.3" y="78.4">93</text>
<text x="105.3" y="79.6">92</text>
<text x="105.3" y="80.9">91</text>
<text x="105.3" y="82.1">90</text>
<text x="105.3" y="83.4">89</text>
<text x="61.2" y="84.6">53</text>
<text x="61.2" y="85.9">54</text>
<text x="61.2" y="87.1">55</text>
<text x="61.2" y="88.3">56</text>
<text x="61.2" y="89.6">57</text>
<text x="105.3" y="87.1">86</text>
<text x="105.3" y="84.6">88</text>
<text x="105.3" y="85.9">87</text>
<text x="105.3" y="88.3">85</text>
<text x="105.3" y="89.6">84</text>
<text x="61.2" y="90.8">58</text>
<text x="61.2" y="92.1">59</text>
<text x="61.2" y="93.3">60</text>
<text x="61.2" y="94.6">61</text>
<text x="61.2" y="95.8">62</text>
<text x="105.3" y="90.8">83</text>
<text x="105.3" y="92.1">82</text>
<text x="105.3" y="95.8">79</text>
<text x="105.3" y="94.6">80</text>
<text x="105.3" y="93.3">81</text>
<text x="61.2" y="97">63</text>
<text x="61.2" y="98.3">64</text>
<text x="61.2" y="99.5">65</text>
<text x="61.2" y="100.8">66</text>
<text x="105.3" y="98.3">77</text>
<text x="105.3" y="100.8">75</text>
<text x="105.3" y="99.5">76</text>
<text x="105.3" y="97">78</text>
<text x="61.2" y="102">67</text>
<text x="61.2" y="103.3">68</text>
<text x="61.2" y="104.5">69</text>
<text x="61.2" y="105.8">70</text>
<text x="105.3" y="102">74</text>
<text x="105.3" y="105.8">71</text>
<text x="105.3" y="103.3">73</text>
<text x="105.3" y="104.5">72</text>
<text x="55.8" y="112">GND</text>
<text x="108.5" y="110.4">GND</text>
<text x="63.2" y="122.2">1</text>
<text x="76.9" y="122.2">1</text>
<text x="90.6" y="122.2">1</text>
<text x="104.3" y="122.2">1</text>
<text x="63.2" y="128.4">1</text>
<text x="76.9" y="128.4">1</text>
<text x="90.6" y="128.4">1</text>
<text x="104.3" y="128.4">1</text>
<text x="159.7" y="136.6">Title</text>
<text x="159.7" y="140.3">Size</text>
<text x="160.9" y="141.5">A3</text>
<text x="164.7" y="140.3">Page Name</text>
<text x="164.7" y="141.5">&lt;Doc&gt;</text>
<text x="199" y="140.4">Rev</text>
<text x="199.1" y="141.7">?</text>
<text x="159.7" y="144">Date:</text>
<text x="164.8" y="144.1">Saturday, December 21, 2019</text>
<text x="184.6" y="144">Sheet</text>
<text x="190.8" y="144.1">2</text>
<text x="194.5" y="144">of</text>
<text x="198.3" y="144.1">12</text>
</g>
<g font-size="1.1" fill="#004080">
<text x="64" y="20.7">ONOFF</text>
<text x="64" y="21.9">POR_B</text>
<text x="64" y="23.2">PMIC_ON_REQ</text>
<text x="97.2" y="21.9">CSI_PIXCLK</text>
<text x="97.3" y="23.2">CSI_HSYNC</text>
<text x="98.1" y="20.7">CSI_MCLK</text>
<text x="64" y="24.4">BOOT_MODE0</text>
<text x="64" y="25.7">BOOT_MODE1</text>
<text x="64" y="26.9">GND</text>
<text x="64" y="28.2">SNVS_TAMPER8</text>
<text x="64" y="29.4">SNVS_TAMPER7</text>
<text x="97.3" y="24.4">CSI_VSYNC</text>
<text x="97.6" y="25.7">CSI_DATA0</text>
<text x="97.6" y="26.9">CSI_DATA1</text>
<text x="97.6" y="28.2">CSI_DATA2</text>
<text x="97.6" y="29.4">CSI_DATA3</text>
<text x="64" y="30.6">SNVS_TAMPER6</text>
<text x="64" y="31.9">SNVS_TAMPER5</text>
<text x="64" y="33.1">SNVS_TAMPER4</text>
<text x="64" y="34.4">SNVS_TAMPER3</text>
<text x="64" y="35.6">SNVS_TAMPER2</text>
<text x="97.6" y="30.6">CSI_DATA4</text>
<text x="97.6" y="31.9">CSI_DATA5</text>
<text x="97.6" y="33.1">CSI_DATA6</text>
<text x="97.6" y="34.4">CSI_DATA7</text>
<text x="101.3" y="35.6">GND</text>
<text x="64" y="36.9">SNVS_TAMPER1</text>
<text x="64" y="38.1">SNVS_TAMPER0</text>
<text x="64" y="39.3">GND</text>
<text x="64" y="40.6">SAI2_RXD/JTAG_TCK</text>
<text x="64" y="41.8">SAI2_BCLK/JTAG_TDI</text>
<text x="97.3" y="39.3">SD1_DATA0</text>
<text x="97.3" y="40.6">SD1_DATA1</text>
<text x="97.3" y="41.8">SD1_DATA2</text>
<text x="98.4" y="38.1">SD1_CMD</text>
<text x="98.7" y="36.9">SD1_CLK</text>
<text x="64" y="43.1">SAI2_TXD/JTAG_NTRST</text>
<text x="64" y="44.3">SAI2_MCLK/JTAG_TMS</text>
<text x="64" y="45.6">SAI2_SYNC/JTAG_TDO</text>
<text x="64" y="46.8">SPDIF_TX/JTAG_MOD</text>
<text x="95.3" y="46.8">NAND_DQS(E6)</text>
<text x="95.6" y="45.6">NAND_CE1(B5)</text>
<text x="97.3" y="43.1">SD1_DATA3</text>
<text x="101.3" y="44.3">GND</text>
<text x="64" y="48">GND</text>
<text x="64" y="49.3">USB_OTG2_VBUS</text>
<text x="64" y="50.5">USB_OTG1_VBUS</text>
<text x="64" y="51.8">GND</text>
<text x="64" y="53">USB_OTG2_DP</text>
<text x="96.9" y="50.5">LCD_HSYNC</text>
<text x="97" y="51.8">LCD_VSYNC</text>
<text x="97.1" y="53">LCD_RESET</text>
<text x="97.9" y="48">LCD_PCLK</text>
<text x="99.3" y="49.3">LCD_DE</text>
<text x="64" y="54.3">USB_OTG2_DN</text>
<text x="64" y="55.5">GND</text>
<text x="64" y="56.8">USB_OTG1_DN</text>
<text x="64" y="58">USB_OTG1_DP</text>
<text x="64" y="59.3">GND</text>
<text x="96.6" y="55.5">LCD_DATA23</text>
<text x="96.6" y="56.8">LCD_DATA22</text>
<text x="96.6" y="58">LCD_DATA21</text>
<text x="96.6" y="59.3">LCD_DATA20</text>
<text x="101.3" y="54.3">GND</text>
<text x="64" y="60.5">CLK1_N</text>
<text x="64" y="61.7">CLK1_P</text>
<text x="64" y="63">GND</text>
<text x="64" y="64.2">GND</text>
<text x="64" y="65.5">VDD_3V3</text>
<text x="96.6" y="60.5">LCD_DATA19</text>
<text x="96.6" y="61.7">LCD_DATA18</text>
<text x="96.6" y="63">LCD_DATA17</text>
<text x="96.6" y="64.2">LCD_DATA16</text>
<text x="101.3" y="65.5">GND</text>
<text x="64" y="66.7">VDD_3V3</text>
<text x="64" y="68">VDD_BAT</text>
<text x="64" y="69.2">GPIO1_IO00</text>
<text x="64" y="70.5">GPIO1_IO01</text>
<text x="64" y="71.7">GPIO1_IO02</text>
<text x="96.6" y="66.7">LCD_DATA15</text>
<text x="96.6" y="68">LCD_DATA14</text>
<text x="96.6" y="69.2">LCD_DATA13</text>
<text x="96.6" y="70.5">LCD_DATA12</text>
<text x="96.6" y="71.7">LCD_DATA11</text>
<text x="64" y="72.9">GPIO1_IO03</text>
<text x="64" y="74.2">GPIO1_IO04</text>
<text x="64" y="75.4">GPIO1_IO05</text>
<text x="64" y="76.7">MDIO</text>
<text x="64" y="77.9">MDC</text>
<text x="96.6" y="72.9">LCD_DATA10</text>
<text x="97.2" y="74.2">LCD_DATA9</text>
<text x="97.2" y="75.4">LCD_DATA8</text>
<text x="97.2" y="77.9">LCD_DATA7</text>
<text x="101.3" y="76.7">GND</text>
<text x="64" y="79.2">GPIO1_IO08</text>
<text x="64" y="80.4">GPIO1_IO09</text>
<text x="64" y="81.7">GND</text>
<text x="64" y="82.9">UART1_TXD</text>
<text x="97.2" y="79.2">LCD_DATA6</text>
<text x="97.2" y="80.4">LCD_DATA5</text>
<text x="97.2" y="81.7">LCD_DATA4</text>
<text x="97.2" y="82.9">LCD_DATA3</text>
<text x="64" y="84.2">UART1_RXD</text>
<text x="64" y="85.4">UART1_RTS</text>
<text x="64" y="86.6">UART1_CTS</text>
<text x="64" y="87.9">UART2_TXD</text>
<text x="64" y="89.1">UART2_RXD</text>
<text x="96.6" y="89.1">ENET2_TXD0</text>
<text x="97.2" y="84.2">LCD_DATA2</text>
<text x="97.2" y="85.4">LCD_DATA1</text>
<text x="97.2" y="86.6">LCD_DATA0</text>
<text x="101.3" y="87.9">GND</text>
<text x="64" y="90.4">UART2_RTS</text>
<text x="64" y="91.6">UART2_CTS</text>
<text x="64" y="92.9">GND</text>
<text x="64" y="94.1">UART3_TXD</text>
<text x="64" y="95.4">UART3_RXD</text>
<text x="94.9" y="95.4">ENET2_CRS_DV</text>
<text x="96.3" y="94.1">ENET2_RXER</text>
<text x="96.5" y="91.6">ENET2_TXEN</text>
<text x="96.5" y="92.9">ENET2_RXD1</text>
<text x="96.6" y="90.4">ENET2_TXD1</text>
<text x="64" y="96.6">UART3_RTS</text>
<text x="64" y="97.8">UART3_CTS</text>
<text x="64" y="99.1">UART4_TXD</text>
<text x="64" y="100.3">UART4_RXD</text>
<text x="64" y="101.6">UART5_TXD</text>
<text x="95.2" y="97.8">ENET2_TX_CLK</text>
<text x="96.5" y="96.6">ENET2_RXD0</text>
<text x="97.9" y="101.6">ETH1_RXN</text>
<text x="97.9" y="100.3">ETH1_RXP</text>
<text x="101.3" y="99.1">GND</text>
<text x="64" y="102.8">UART5_RXD</text>
<text x="64" y="104.1">GND</text>
<text x="64" y="105.3">ETH1_LED1</text>
<text x="64" y="106.6">ETH1_LED2</text>
<text x="98" y="105.3">ETH1_TXN</text>
<text x="98" y="104.1">ETH1_TXP</text>
<text x="101.3" y="102.8">GND</text>
<text x="101.3" y="106.6">GND</text>
</g>
<g font-size="1.1" fill="#000080">
<text x="64.2" y="18.2">U1</text>
<text x="64.3" y="108.8">myir_board</text>
<text x="66" y="119.8">H1</text>
<text x="79.7" y="119.8">H2</text>
<text x="93.3" y="119.8">H3</text>
<text x="107" y="119.8">H4</text>
<text x="66" y="133.5">H5</text>
<text x="79.7" y="133.5">H6</text>
<text x="93.3" y="133.5">H7</text>
<text x="107" y="133.5">H8</text>
</g>
<g font-size=".9">
<text x="21.6" y="1">5</text>
<text x="62.2" y="1">4</text>
<text x="102.8" y="1">3</text>
<text x="143.5" y="1">2</text>
<text x="184.1" y="1">1</text>
<text x=".3" y="19.9">D</text>
<text x="204.8" y="19.9">D</text>
<text x=".3" y="55.7">C</text>
<text x="204.8" y="55.7">C</text>
<text x=".3" y="91.4">B</text>
<text x="204.8" y="91.4">B</text>
<text x=".3" y="127.2">A</text>
<text x="204.8" y="127.2">A</text>
<text x="21.6" y="145.2">5</text>
<text x="62.2" y="145.2">4</text>
<text x="102.8" y="145.2">3</text>
<text x="143.5" y="145.2">2</text>
<text x="184.1" y="145.2">1</text>
</g>
</svg>
